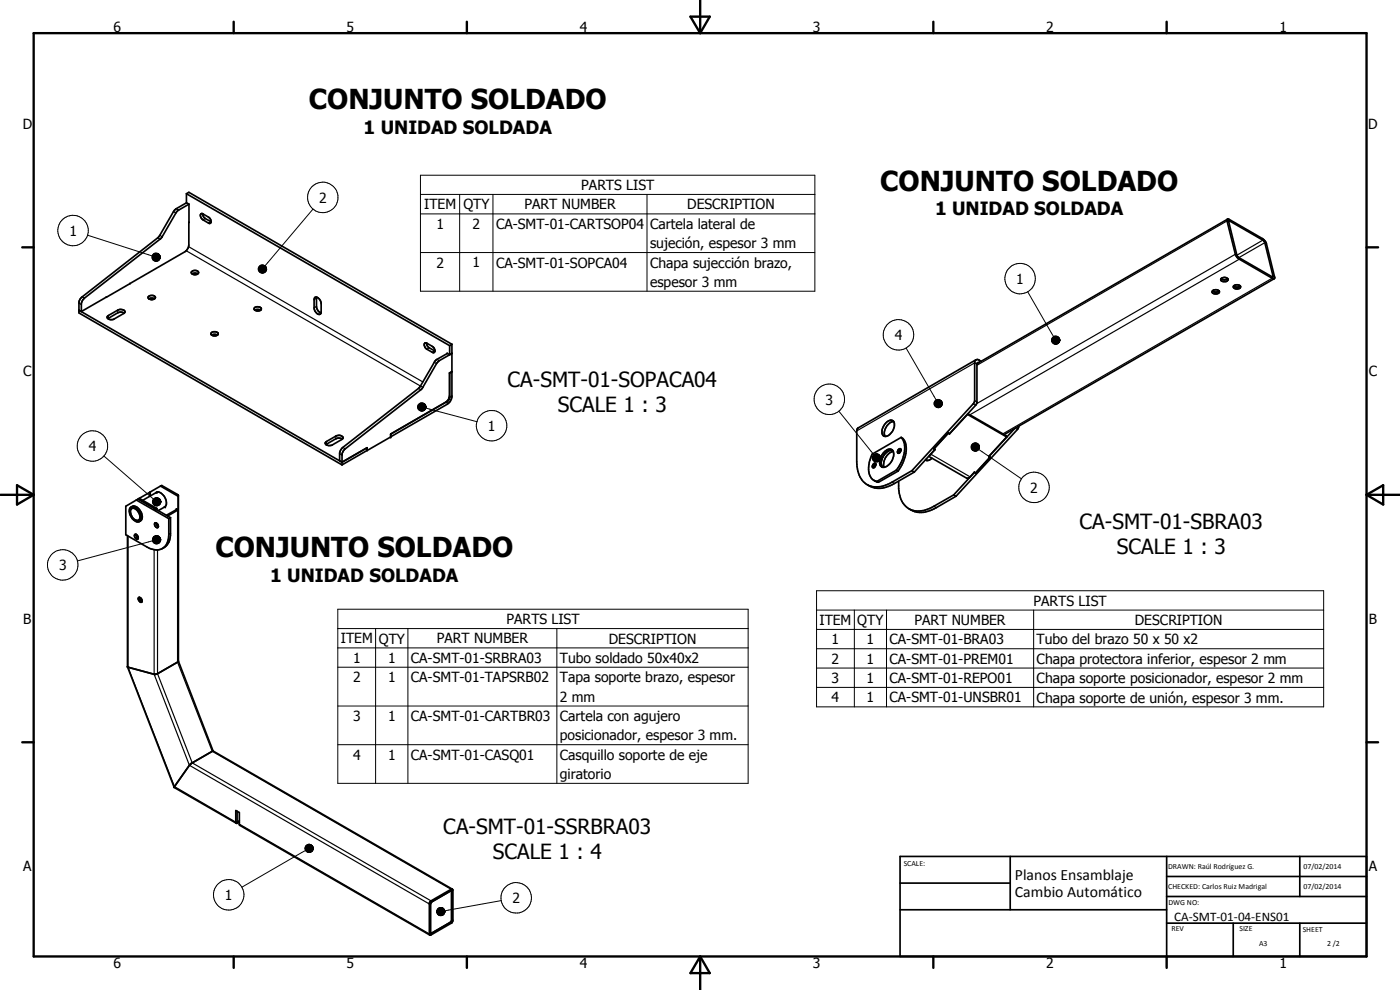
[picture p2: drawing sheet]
<svg xmlns="http://www.w3.org/2000/svg" width="420mm" height="297mm" viewBox="0 0 420 297" stroke-linecap="round" stroke-linejoin="round" font-family="sans-serif">
<g fill="none" stroke="#000" stroke-width=".51">
<path d="M56 58.1l78.9 45.6M56 58.1v2.7M56 58.1l.7-.4 78.9 45.6M56 60.8l.7 .5M56 60.8l-3.6 2.3-4.9 8.1-23 18-.8 1.5v3.2l78.9 45.6M56.7 66.7v6.8l-.3 1-.7 .9-31.3 18.1M56.7 61.3v5.4M56.7 61.3l-3.3 1.9-.5 .5-4.7 7.9-22.9 17.9-.8 1.3-.1 2.7M56.7 66.7h.1M60.2 64.3l.5-.2 1.9 1.1a1.12 1.12 0 0 1 .3 1.9l-2-1.1a1.54 1.54 0 0 1-.7-1.7zM60.9 64.1l.4 1.2 2 1.2M368.4 65.8l-.2 .5 2.6 10.2 .4 .6 .7 .7 9.9 5.7 .6 .1"/>
<path d="M368.4 65.8l.6 .1 9.9 5.7 .7 .7 .5 .8 2.5 10.2-.2 .3M368.4 65.8l-75.2 43.3M368.8 66.3h.3l10.3 6.1 2.6 10.7-10.6-6.1zM368.8 66.3h.1M24.4 93.5l-.7-.4 78.9 45.6M32.2 94.9l3.1-1.9a1.43 1.43 0 0 1 2.2 .6l-.4 .5-2.8 1.6a1.37 1.37 0 0 1-2.1-.6zM37.3 94l-.7-.3h-.8l-3.4 1.9M39 85.1h.1M44.5 89a1.32 1.32 0 0 1 2.1 .3 1.19 1.19 0 0 1-1.1 .6 1.19 1.19 0 0 1-1-.7zM44.7 89.7l.6-.2 1.1 .2M57.5 81.5a1.15 1.15 0 0 1 1.2-.4 1.15 1.15 0 0 1 .9 .9 1.34 1.34 0 0 1-2.2-.2zM57.7 82.2l.5-.2 1.1 .2"/>
<path d="M76.4 92.4a1.15 1.15 0 0 1 1.1-.4 1.15 1.15 0 0 1 .9 .9 1.28 1.28 0 0 1-2.1-.4zM76.5 93.1a1.47 1.47 0 0 1 1.7 0M94.4 89.3a1.36 1.36 0 0 1 1.9 1.3l.1 3.2a.85 .85 0 0 1-.9 .6 .85 .85 0 0 1-.8-.8l-.4-1.2zM95 89.2v3a2.19 2.19 0 0 0 1.3 1.7M363.9 87.3a1.43 1.43 0 0 0 1.9 0M363.9 87.3a1.13 1.13 0 0 1 1.2-.5 1.13 1.13 0 0 1 .8 1 1.2 1.2 0 0 1-2.1-.4zM366.5 83.6a1.57 1.57 0 0 0 2 0M366.5 83.6a1.13 1.13 0 0 1 1.1-.4 1.13 1.13 0 0 1 .9 .9l-.5 .4h-.9l-.6-.3zM370.2 85.8a1.44 1.44 0 0 0 2 0M370.2 85.8a1.13 1.13 0 0 1 1.2-.4 1.13 1.13 0 0 1 .9 .9 1.28 1.28 0 0 1-2.1-.4zM382.4 83.6l-81 46.8M63.6 100.6l.6-.3 1 .3"/>
<path d="M63.6 100.6l.9 .2 .7-.2M63.6 100.6a.62 .62 0 0 1-.2-.8 .62 .62 0 0 1 .8-.3h.5a.59 .59 0 0 1 .7 .3 .59 .59 0 0 1-.2 .8M127.4 103l.5-.1 1.8 1a1.12 1.12 0 0 1 .4 1.9l-2.3-1.3a1.3 1.3 0 0 1-.4-1.5zM128 102.9l.5 1.2 2 1.2M134.2 106h.1M134.2 106l.7 .4M134.3 106l-3.7 2.2-5 8.3-22.9 17.9-.8 1.5v2.4l.7 .4M134.9 111.9h.1M134.9 111.9v7l-.4 1.1-.8 .7M134.9 111.9v7.4l-.5 1.1-17.1 9.8v.9M134.9 103.7v2.7M135.6 111.5h.1"/>
<path d="M135.6 106h.1M135.6 103.3v15.8a2.91 2.91 0 0 1-1.4 2.2l-16.9 9.8M135.6 106l-4 2.3-.5 .6-4.5 7.7-23.2 18.2-.7 1.2-.1 3.5M135.6 111.5l-.7 .4M135.6 106l-.7 .4M135.6 103.3l-.7 .4M292.9 107.9l-35.5 20.6-.3 .8v9.3a6.8 6.8 0 0 0 4.4 7.3 8.2 8.2 0 0 0 6.2-1.2l6-3.5M293.8 108.8h-.4l-.2 .5-.1 11.7-8.1 9.1-.4-.2M294.5 108.4l-.6-.3a.86 .86 0 0 0-1.4 .5v11.6l-.2 .6-18.6 20.4M97.7 132.7l3.1-1.8a1.57 1.57 0 0 1 2.1 .2v.3l-.3 .5-2.8 1.6a1.43 1.43 0 0 1-2.2-.6zM102.7 131.7l-1.5-.2-3.4 1.9M110.1 135.2v-.8l-7.5 4.3"/>
<path d="M110.1 135.1l.1-.8-7.6 4.4M117.3 131.1l-14.7 8.4M262 139.3l.6-.3a.72 .72 0 0 1 .1 .9 .72 .72 0 0 1-.9 .3zM262.8 139.3l-.3 .3-.2 .7M265.5 135.5a1.5 1.5 0 0 1 2.6 .1 4.3 4.3 0 0 1-1.8 4.2 1.47 1.47 0 0 1-2 .1 1.47 1.47 0 0 1-.2-2l.6-1.5zM265.9 126.9a1.42 1.42 0 0 1 2.4-.3 3.4 3.4 0 0 1-2.9 4.3 2.07 2.07 0 0 1-.2-3.1zM267.8 135a3.7 3.7 0 0 0-2.9 5.2M268 135.4a4.1 4.1 0 0 0-2.7 4.8M268.2 126.5a3.5 3.5 0 0 0-2.6 4.4M270.4 134.9a.69 .69 0 0 0-1 .2 .69 .69 0 0 0 .3 .9l.1-.1M270.4 134.9l-.2 .7-.4 .3M270.4 134.9l-.5 .5-.1 .5"/>
<path d="M270.5 131.2l-8.8 5.1a7 7 0 0 0 .1 7.5l1.4 .6M270.5 131.2a5.1 5.1 0 0 1 1.1 6.1l-1 2.4-1.1 1.7M270.5 131.2a6.5 6.5 0 0 1 .4 6.4l-1.9 3.5M277.7 138l.5 .2M278 137.7l.2 .5M278.7 136.9l11.4 6.6h.5l.3-.2 1.5-1.6M279.7 137.5l-.8 .5-.7 .2M280.3 134.6v.1M280.3 134.7l.3 .2M280.6 134.8v.1M280.6 134.9l-6.2 6.7M280.6 134.9l-1.5 1.6"/>
<path d="M284.6 129.9v.1M284.6 130l.3 .2M284.6 130l-4.3 4.7M284.6 129.9l-4.4 4.8 .4 .2M284.9 130.1v.1M290.4 124.3l-5.5 5.9M290.4 124.3h.1M290.4 124.3l11.7 6.8M290.5 124.1l11.5 6.6 .1 .4M297 137.1l.1 .1M297.1 137.2l-4.3 4.7M302.1 131.1l-5.4 5.9 .4 .2"/>
<path d="M304.5 128.6l-7.7 8.3 .4 .3-4.4 4.7M305.8 127.9l-.5 1-18.4 20M39.1 152.3a1.96 1.96 0 0 1 2.7 1.2 2.05 2.05 0 0 1-.1 3 3.1 3.1 0 0 1-2.8-3.6zM39.3 152.1a2.1 2.1 0 0 1 3 1.4 1.95 1.95 0 0 1-.5 3M39.4 152.7a1.73 1.73 0 0 1 2.3 1.3 1.32 1.32 0 0 1-.4 2.2 2.56 2.56 0 0 1-1.9-3.5zM40.9 150l-3.2 1.9v8.5l6.4 3.7a4.5 4.5 0 0 0 4.6 .5M40.9 150l9.8 5.6M41.5 149.7l4.8 2.8M41.5 149.7l-.6 .3M41.5 149.7l9.7 5.6M41.8 149.5l-.3 .2M41.8 149.5l5.3 3.1"/>
<path d="M46.3 152.5h.1M46.3 152.5l.5 .3 .1-.2v.3M46.4 152.5l.3 .1M46.4 152.6h.4M46.7 152.6h.2M46.9 156.9v.3M46.9 157.2l.6 .8M46.9 156.9v.4M47 157l-.3-.2a.82 .82 0 0 0-.2 1 .82 .82 0 0 0 .9 .4l.1-.2M47 157l.4 .4 .1 .6M47.1 152.6v.4M47.1 152.6h-.3"/>
<path d="M47.1 147.7l-4.3 2.4M47.1 147.7l-.3 .2M47.1 147.7a3.1 3.1 0 0 1 2.5 4.3M48.2 145.8l-6.4 3.7M48.2 145.8l.3-.1 5 3M48.2 145.8l5.3 3.1M49.6 152l-.4 .2M49.6 152l-2.1 1.2M50.7 155.6v4.7a4.7 4.7 0 0 1-2 4.3M51.2 155.3v5.3a4.4 4.4 0 0 1-2.5 4M51.2 155.3l-.5 .3M53.5 148.9v4.1"/>
<path d="M53.5 153l-.6-.3v.2l-3 1.7M53.5 153l-3.2 1.8M53.5 148.7v.2M53.5 148.7v49.7l-6.4 3.8-.5 .2-8.3-2.3M262.3 144.1l1.3 .6M263.2 144.4l.4 .3M269 141.1l.5 .3M269 141.1l-5.8 3.3M269.5 141.4l-5.9 3.3M269.7 144.4v2.2a6.8 6.8 0 0 0 3.8 6.4 7.9 7.9 0 0 0 6.8-1.1l5.9-3.4M273.7 141.2l.7 .4M274.4 141.6l-6 3.5a7.2 7.2 0 0 1-8.1 .3"/>
<path d="M286.2 148.5l.7 .4M286.9 148.9l-5.9 3.4a7.3 7.3 0 0 1-8.2 .4M292.4 141.7l.4 .2M292.4 141.7l-6.2 6.8M292.4 141.7h.1M292.8 141.9h.1M38.3 160.7v39.4M40.5 160.3a.96 .96 0 0 1 .8 1.5 .98 .98 0 0 1-.8-1.5zM40.9 160.4l.2 .7 .4 .3M41.6 179.3a.84 .84 0 0 1 .9 .4 .84 .84 0 0 1-.1 1 1.14 1.14 0 0 1-.8-1.4zM41.9 179.2l.2 .9 .5 .4M53.5 198.4l10.5 26.9"/>
<path d="M38.3 200.1l14 36.1M64 225.3l-6.9 4.1-4.8 6.9 18.6 10.7M64 225.3l71.8 41.5M70.9 247l-.1-.3v-3.5l1 .6v3.6l.2 .2 57 32.9M71.2 243.4v3.1l.6-.2M71.8 246.7l-.9 .3M270.1 257h140v30h-140zM303.2 257v16M350.1 257v30M390.1 257v12M129.2 279.7l.2 .3M129.2 279.9l.1 .1"/>
<path d="M129.2 270.8l6.3-3.5v9.1l-6.1 3.7-.2-.1zM135.3 267.3l.2 .2M135.4 267.3l-5.8 3.3-.4 .6M135.4 276.5l-6 3.5M135.5 276.2l-.1 .3M135.8 266.8l.1 .3-.1 9.4-.3 .4-6.5 3.6M135.8 266.8l-6.4 3.5-.5 .5 .1 9.7M270.1 265h33.1M270.1 273h80M350.1 277h60M350.1 269h60M350.1 263h60"/>
<path d="M370.1 277v10M390.1 277v10"/>
</g>
<g fill="none" stroke="#000" stroke-width=".35">
<path d="M47.3 71.4l.7 .4M48 70.6l.7 .4M52.1 63.5l.7 .4M52.9 62.6l.7 .4M55.9 75.2l71 41M56.6 74l70.3 40.6M61.6 65.6l-.7 .4M63.3 66.5l-.7 .4M368.2 66.3l-75 43.3M369.1 66.3l-.3 .2M370.7 76.3l-77.6 44.8M371.9 77.8l-80.8 46.7"/>
<path d="M379 72.1l-7.8 4.5M379.6 72.8l-7.8 4.5M23.7 91l.7 .4M24.7 89.1l.6 .4M32.5 94.7v.8M35.3 93v.9M95 89.5l-.7 .4M95 91.9l-.7 .5M381.8 83.5l-80.8 46.7M382 82.8l-.3 .2M125.6 116.5l.7 .5M128.8 104.4l-.7 .4"/>
<path d="M130.3 108.7l.7 .4M130.5 105.3l-.8 .4M131.1 107.8l.8 .4M135.6 118.8l-.8 .4M293.2 109.3l-.7-.4-35.4 20.4M293.9 108.1v.7M98 132.5v.8M100.8 130.9v.8M101.9 136.1l.7 .4M102.9 134.2l.7 .5M134.1 120.4l.1 .9M279.3 136.3l11.9 6.8"/>
<path d="M292 121.2l.8 .4M292.5 120.2l.7 .4M304.7 128.5l.6 .4M44.8 147.8v1.2M45.2 147.6v1.2M47.3 157.3v.5M52.9 152.7v.2M53.3 153.1v45.6l10.4 26.7 71.7 41.4M267.7 144.7l.7 .4M280.3 151.9l.7 .4M38.4 160.8v39.4l14 35.8 18.4 10.7M46.3 164.9v37.4l10.5 27.3 72.1 41.6"/>
<path d="M47.3 165v37.1l10.4 26.8 71.7 41.4M51.2 160l-.5 .3M71.2 246.5h.1M71.8 247.3l57.1 32.9M129.2 280l.2 .1M129.5 270.6h.1M135.2 267.3v.1M135.3 276.6h.1M135.4 267.2l.1 .1M135.5 276.3h.1"/>
</g>
<g fill="#000">
<circle cx="23.7" cy="93.1" r=".25"/>
<circle cx="110.1" cy="134.4" r=".25"/>
<circle cx="117.3" cy="131.1" r=".25"/>
<circle cx="279.3" cy="136.3" r=".18"/>
<circle cx="296.8" cy="136.9" r=".25"/>
<circle cx="47.1" cy="147.7" r=".25"/>
<circle cx="49.6" cy="152" r=".25"/>
<circle cx="129.2" cy="271.2" r=".18"/>
<circle cx="129.2" cy="279.7" r=".18"/>
</g>
<g fill="none" stroke="#000" stroke-width=".3">
<path d="M126.2 52.6h118.3v34.8h-118.3zM126.2 58.3h118.3M138 58.3v29.1M147.9 58.3v29.1M194.2 58.3v29.1M26.3 70.6l19.4 6.2M45.6 77l2.5 .2-2.5 .1zM45.6 77.3l2.5-.1-2.4 .4zM45.6 77.2h2.5M45.7 76.8l2.4 .4-2.5-.2zM45.7 77.6l2.4-.4-2.3 .6zM45.8 76.5l2.3 .7-2.4-.4z"/>
<path d="M45.8 77.8l2.3-.6-2.2 .8zM45.9 76.3l.2-.2 2 1.1zM45.9 76.3l2.2 .9-2.3-.7zM45.9 78l2.2-.8-2 1zM46.1 76.1l.3-.1 1.7 1.2zM46.1 78.2l2-1-1.7 1.1zM46.4 76l.2-.1 1.5 1.3zM46.4 78.3l1.7-1.1-1.5 1.2zM46.6 75.9h.3l1.2 1.3zM46.6 78.4l1.5-1.2-1.2 1.2zM46.9 75.9l.3 .1 .9 1.2zM47.2 76l.2 .1 .7 1.1z"/>
<path d="M47.4 76.1l.7 1.1zM47.7 76.2l.4 1zM47.8 76.4l.3 .8zM48 76.6l.1 .6zM48.1 77.2l-.9 1.2h-.3zM48.1 77.2l-.7 1.1-.2 .1zM48.1 77.2l-.7 1.1zM48.1 77.2l-.4 .9zM48.1 77.2l-.3 .7zM48.1 77.2l-.1 .5zM48.1 77.2v.2zM77.8 79.9l.3-.2 1.9 1z"/>
<path d="M77.8 79.9l2.2 .8-2.3-.6zM78.1 79.7l.2-.2 1.7 1.2zM78.3 79.5h.3l1.4 1.2zM78.6 79.5h.2l1.2 1.2zM78.8 79.5h.3l.9 1.2zM79.1 79.5l.9 1.2zM79.3 79.6l.7 1.1zM79.6 79.8l.4 .9zM79.7 80l.3 .7zM93.9 62.7l-14.4 17.1M126.2 64.2h118.3M126.2 75.8h118.3"/>
<path d="M77.5 80.6l2.5 .1-2.5 .2zM77.5 80.9l2.5-.2-2.5 .4zM77.5 80.7h2.5M77.5 80.3l2.5 .4-2.5-.1zM77.5 81.1l2.5-.4-2.3 .7zM77.7 80.1l2.3 .6-2.5-.4zM77.7 81.4l2.3-.7-2.2 .9zM77.8 81.6l2.2-.9-1.9 1zM78.1 81.7l1.9-1-1.7 1.2zM78.3 81.9l1.7-1.2-1.4 1.3zM78.6 82l1.4-1.3-1.2 1.3zM79.9 80.2l.1 .5z"/>
<path d="M80 80.7l-.9 1.2-.3 .1zM80 80.7l-.9 1.2zM80 80.7l-.7 1.1zM80 80.7l-.4 1zM80 80.7l-.3 .7zM80 80.7l-.1 .5zM80 80.7v.3zM308.4 87.5l7.8 13.5M271.9 104.4l9.1 15.6M281.1 119.9l.2-.1 1.5 1.3zM281.3 119.8h.3l1.2 1.3zM281.6 119.8l.3 .1 .9 1.2z"/>
<path d="M281.9 119.9l.9 1.2zM315.6 101.9l2.4 .2-2.4 .1zM315.6 102.2l2.4-.1-2.4 .4zM315.6 102.1h2.4M315.6 101.6l2.4 .5-2.4-.2zM315.6 102.5l2.4-.4-2.2 .6zM315.8 101.4l2.2 .7-2.4-.5zM315.8 102.7l2.2-.6-2.1 .8zM315.9 101.2l.2-.2 1.9 1.1zM315.9 101.2l2.1 .9-2.2-.7zM315.9 102.9l2.1-.8-1.9 1zM316.1 101l.2-.1 1.7 1.2z"/>
<path d="M316.1 103.1l1.9-1-1.7 1.1zM316.3 100.9l.3-.1 1.4 1.3zM316.3 103.2l1.7-1.1-1.4 1.2zM316.6 100.8h.3l1.1 1.3zM316.6 103.3l1.4-1.2-1.1 1.2zM316.9 100.8l.2 .1 .9 1.2zM317.1 100.9l.3 .1 .6 1.1zM317.4 101l.6 1.1zM317.6 101.1l.4 1zM317.8 101.3l.2 .8zM318 101.5v.6zM318 102.1l-.9 1.2h-.2z"/>
<path d="M318 102.1l-.6 1.1-.3 .1zM318 102.1l-.6 1.1zM318 102.1l-.4 .9zM318 102.1l-.2 .7zM318 102.1v.5zM318 102.1v.2zM31.2 136.8l14.8 12.9M125.3 122l2.5 .1-2.5 .2zM125.3 122.3l2.5-.2-2.4 .4zM125.3 122.1h2.5M125.4 121.7l2.4 .4-2.5-.1zM125.4 122.5l2.4-.4-2.3 .7z"/>
<path d="M125.5 121.5l.2-.2 2.1 .8zM125.5 121.5l2.3 .6-2.4-.4zM125.5 122.8l2.3-.7-2.1 .9zM125.7 121.3l.2-.2 1.9 1zM125.7 123l2.1-.9-1.9 1zM125.9 121.1l.2-.2 1.7 1.2zM125.9 123.1l1.9-1-1.7 1.2zM126.1 120.9h.3l1.4 1.2zM126.1 123.3l1.7-1.2-1.4 1.3zM126.4 120.9h.2l1.2 1.2zM126.4 123.4l1.4-1.3-1.2 1.3zM126.6 120.9h.3l.9 1.2z"/>
<path d="M126.9 120.9l.9 1.2zM127.2 121l.6 1.1zM127.4 121.2l.4 .9zM127.6 121.4l.2 .7zM127.7 121.6l.1 .5zM127.8 122.4l15.4 4.1M127.8 122.1l-.9 1.2-.3 .1zM127.8 122.1l-.6 1.1-.3 .1zM127.8 122.1l-.6 1.1zM127.8 122.1l-.4 1zM127.8 122.1l-.2 .8zM127.8 122.1l-.1 .5z"/>
<path d="M127.8 122.1v.3zM251.7 123.4l10.5 13M261.8 137.2l2.5 .2-2.5 .1zM261.8 137.5l2.5-.1-2.5 .4zM261.8 137.4h2.5M261.8 137l2.5 .4-2.5-.2zM261.8 137.8l2.5-.4-2.4 .6zM261.9 136.7l2.4 .7-2.5-.4zM261.9 138l2.4-.6-2.2 .8zM262.1 136.5l.2-.1 2 1zM262.1 136.5l2.2 .9-2.4-.7zM262.1 138.2l2.2-.8-2 1z"/>
<path d="M262.3 136.4l.3-.2 1.7 1.2zM262.3 138.4l2-1-1.7 1.2zM262.6 136.2l.2-.1 1.5 1.3zM262.6 138.6l1.7-1.2-1.5 1.2zM262.8 136.1h.3l1.2 1.3zM262.8 138.6l1.5-1.2-1.2 1.2zM263.1 136.1l.2 .1 1 1.2zM263.3 136.2l1 1.2zM263.6 136.3l.7 1.1zM263.9 136.4l.4 1zM264 136.7l.3 .7zM264.1 136.9l.2 .5z"/>
<path d="M264.3 137.4l-1 1.2h-.2zM264.3 137.4l-1 1.2zM264.3 137.4l-.7 1.1zM264.3 137.4l-.4 .9zM264.3 137.4l-.3 .7zM264.3 137.4l-.2 .5zM264.3 137.4l-.1 .3zM280.3 120.9l2.5 .2-2.5 .1zM280.3 121.2l2.5-.1-2.4 .4zM280.3 121.1h2.5M280.4 120.7l2.4 .4-2.5-.2zM280.4 121.5l2.4-.4-2.3 .6z"/>
<path d="M280.5 120.4l2.3 .7-2.4-.4zM280.5 121.7l2.3-.6-2.1 .8zM280.7 120.2l.2-.1 1.9 1zM280.7 120.2l2.1 .9-2.3-.7zM280.7 121.9l2.1-.8-1.9 1zM280.9 120.1l.2-.2 1.7 1.2zM280.9 122.1l1.9-1-1.7 1.1zM281.1 122.2l1.7-1.1-1.5 1.2zM281.3 122.3l1.5-1.2-1.2 1.2zM282.1 120l.7 1.1zM282.4 120.1l.4 1zM282.5 120.3l.3 .8z"/>
<path d="M282.7 120.6l.1 .5zM282.8 121.1l-.9 1.2h-.3zM282.8 121.1l-.9 1.2zM282.8 121.1l-.7 1.1zM282.8 121.1l-.4 .9zM282.8 121.1l-.3 .7zM282.8 121.1l-.1 .5zM282.8 121.1v.2zM291.5 134l2.5 .1-2.5 .2zM291.5 134.3l2.5-.2-2.5 .4zM291.5 134.1h2.5M291.5 133.7l2.5 .4-2.5-.1z"/>
<path d="M291.5 134.5l2.5-.4-2.4 .7zM291.6 133.5l2.4 .6-2.5-.4zM291.6 134.8l2.4-.7-2.2 .9zM291.8 133.3l.2-.2 2 1zM291.8 133.3l2.2 .8-2.4-.6zM291.8 135l2.2-.9-2 1.1zM292 133.1l.3-.1 1.7 1.1zM292 135.2l2-1.1-1.7 1.2zM292.3 133l.2-.1 1.5 1.2zM292.3 135.3l1.7-1.2-1.5 1.3zM292.5 132.9h.3l1.2 1.2zM292.5 135.4l1.5-1.3-1.2 1.3z"/>
<path d="M292.8 132.9h.2l1 1.2zM293 132.9l1 1.2zM293.3 133l.7 1.1zM293.5 133.2l.5 .9zM293.7 133.4l.3 .7zM293.7 134.8l12.9 8.9M293.8 133.6l.2 .5zM294 134.1l-1 1.2-.2 .1zM294 134.1l-.7 1.2h-.3zM294 134.1l-.7 1.2zM294 134.1l-.5 1zM294 134.1l-.3 .8z"/>
<path d="M294 134.1l-.2 .6zM294 134.1l-.1 .3zM45.8 150.4l2.4 .1-2.4 .2zM45.8 150.7l2.4-.2-2.4 .5zM45.8 150.5h2.4M45.8 150.2l2.4 .3-2.4-.1zM45.8 151l2.4-.5-2.3 .7zM45.9 149.9l.2-.2 2.1 .8zM45.9 149.9l2.3 .6-2.4-.3zM45.9 151.2l2.3-.7-2.1 .9zM46.1 149.7l.2-.2 1.9 1zM46.1 151.4l2.1-.9-1.9 1.1z"/>
<path d="M46.3 152.5l.5 .3zM46.3 152.5h.1M46.3 152.5l.5 .3 .1-.2M46.3 152.5l.3 .1M46.3 149.5l.3-.1 1.6 1.1zM46.3 151.6l1.9-1.1-1.6 1.2zM46.4 152.5l.4 .3zM46.4 152.6l.4 .2zM46.4 152.6h.1M46.5 152.6l.3 .2zM46.5 152.6h.1M46.6 152.6l.2 .2z"/>
<path d="M46.6 149.4h.2l1.4 1.1zM46.6 151.7l1.6-1.2-1.4 1.3zM46.6 152.6h.1M46.6 152.6h.3M46.7 152.6l.1 .2zM46.7 152.6h.1M46.8 152.6v.2zM46.8 152.6h.1M46.8 149.4l.3-.1 1.1 1.2zM46.8 151.8l1.4-1.3-1.1 1.3zM46.9 152.6l-.1 .2zM46.9 152.6h.1"/>
<path d="M47.1 149.3l.2 .1 .9 1.1zM47.3 149.4l.9 1.1zM47.6 149.5l.6 1zM47.8 149.6l.4 .9zM48 149.8l.2 .7zM48.2 150v.5zM48.2 150.5l-.9 1.3h-.2zM48.2 150.5l-.9 1.3zM48.2 150.5l-.6 1.1zM48.2 150.5l-.4 1zM48.2 150.5l-.2 .8zM48.2 150.5v.6z"/>
<path d="M48.2 150.5v.3zM45.8 161.8l2.4 .2-2.4 .1zM45.8 162.1l2.4-.1-2.4 .3zM45.8 162.3l-22.6 6M45.8 161.9h2.4M45.8 161.5l2.4 .5-2.4-.2zM45.8 162.3l2.4-.3-2.3 .6zM45.9 161.3l2.3 .7-2.4-.5zM45.9 162.6l2.3-.6-2.2 .8zM46 161.1l.3-.2 1.9 1.1zM46 161.1l2.2 .9-2.3-.7zM46 162.8l2.2-.8-1.9 1z"/>
<path d="M46.3 160.9l.2-.1 1.7 1.2zM46.3 163l1.9-1-1.7 1.1zM46.5 160.8l.3-.1 1.4 1.3zM46.5 163.1l1.7-1.1-1.4 1.2zM46.8 160.7h.2l1.2 1.3zM46.8 163.2l1.4-1.2-1.2 1.2zM47 160.7h.3l.9 1.3zM47.3 160.7l.3 .1 .6 1.2zM47.6 160.8l.6 1.2zM47.8 161l.4 1zM48 161.2l.2 .8zM48.1 161.4l.1 .6z"/>
<path d="M48.2 162l-.9 1.2h-.3zM48.2 162l-.6 1.1-.3 .1zM48.2 162l-.6 1.1zM48.2 162l-.4 .9zM48.2 162l-.2 .7zM48.2 162l-.1 .5zM48.2 162v.2zM245.1 177.2h152.1v34.9h-152.1zM101.4 182.8h123.1v52.2h-123.1zM101.4 188.6h123.1M101.4 194.4h123.1M112.7 188.6v46.4"/>
<path d="M122.4 188.6v46.4M167.1 188.6v46.4M245.1 183h152.1M245.1 188.8h152.1M245.1 194.6h152.1M256.4 183v29.1M266.1 183v29.1M310.2 183v29.1M101.4 200.2h123.1M101.4 211.8h123.1M245.1 200.4h152.1M245.1 206.2h152.1"/>
<path d="M101.4 223.4h123.1M91.5 254.4l2.5 .2-2.5 .1zM91.5 254.7l2.5-.1-2.4 .3zM91.5 254.6h2.5M91.6 254.2l2.4 .4-2.5-.2zM91.6 254.9l2.4-.3-2.3 .6zM91.7 253.9l2.3 .7-2.4-.4zM91.7 255.2l2.3-.6-2.1 .8zM91.7 255.2l-19.1 11M91.9 253.7l.2-.2 1.9 1.1zM91.9 253.7l2.1 .9-2.3-.7zM91.9 255.4l2.1-.8-1.9 1z"/>
<path d="M92.1 253.5l.2-.1 1.7 1.2zM92.1 255.6l1.9-1-1.7 1.1zM92.3 253.4l.2-.1 1.5 1.3zM92.3 255.7l1.7-1.1-1.5 1.2zM92.5 253.3h.3l1.2 1.3zM92.5 255.8l1.5-1.2-1.2 1.2zM92.8 253.3l1.2 1.3zM93.1 253.4l.9 1.2zM93.3 253.4l.7 1.2zM93.5 253.6l.5 1zM93.8 253.8l.2 .8zM93.9 254l.1 .6z"/>
<path d="M94 254.6l-.9 1.2h-.3zM94 254.6l-.9 1.2zM94 254.6l-.7 1.1zM94 254.6l-.5 .9zM94 254.6l-.2 .7zM94 254.6l-.1 .5zM94 254.6v.2zM131 273.4l2.5 .1-2.5 .1zM131 273.6l2.5-.1-2.4 .4zM131 273.5h2.5M131.1 273.1l2.4 .4-2.5-.1zM131.1 273.9l2.4-.4-2.3 .7z"/>
<path d="M131.2 272.9l2.3 .6-2.4-.4zM131.2 274.2l2.3-.7-2.2 .9zM131.3 272.7l.3-.2 1.9 1zM131.3 272.7l2.2 .8-2.3-.6zM131.3 274.4l2.2-.9-1.9 1zM131.6 272.5l.2-.1 1.7 1.1zM131.6 274.5l1.9-1-1.7 1.2zM131.8 272.4l.3-.1 1.4 1.2zM131.8 274.7l1.7-1.2-1.4 1.2zM132.1 272.3h.2l1.2 1.2zM132.1 274.7l1.4-1.2-1.2 1.2zM132.3 272.3h.3l.9 1.2z"/>
<path d="M132.6 272.3l.9 1.2zM132.9 272.4l.6 1.1zM133 272.5l.5 1zM133.3 272.8l.2 .7zM133.4 273l.1 .5zM133.5 273.5l-.9 1.2h-.3zM133.5 273.5l-.6 1.1-.3 .1zM133.5 273.5l-.6 1.1zM133.5 273.5l-.5 .9zM133.5 273.5l-.2 .8zM133.5 273.5l-.1 .5zM133.5 273.5v.3z"/>
<path d="M150.4 270.2l-16.9 3.1"/>
<circle cx="96.9" cy="59.3" r="4.6"/>
<circle cx="21.9" cy="69.2" r="4.6"/>
<circle cx="306.1" cy="83.6" r="4.6"/>
<circle cx="248.9" cy="119.8" r="4.6"/>
<circle cx="269.6" cy="100.5" r="4.6"/>
<circle cx="27.7" cy="133.8" r="4.6"/>
<circle cx="147.5" cy="127.7" r="4.6"/>
<circle cx="310.3" cy="146.2" r="4.6"/>
<circle cx="18.8" cy="169.5" r="4.6"/>
<circle cx="68.6" cy="268.5" r="4.6"/>
<circle cx="154.9" cy="269.4" r="4.6"/>
</g>
<g fill="#000">
<path d="M48 76.6l.1 .6zM47.8 76.4l.3 .8zM47.7 76.2l.4 1zM47.4 76.1l.7 1.1zM47.2 76l.2 .1 .7 1.1zM46.9 75.9l.3 .1 .9 1.2zM46.6 75.9h.3l1.2 1.3zM46.4 76l.2-.1 1.5 1.3zM46.1 76.1l.3-.1 1.7 1.2zM45.9 76.3l.2-.2 2 1.1zM45.9 76.3l2.2 .9-2.3-.7zM45.8 76.5l2.3 .7-2.4-.4z"/>
<path d="M45.7 77.6l2.4-.4-2.3 .6zM45.8 77.8l2.3-.6-2.2 .8zM45.9 78l2.2-.8-2 1zM46.1 78.2l2-1-1.7 1.1zM46.4 78.3l1.7-1.1-1.5 1.2zM46.6 78.4l1.5-1.2-1.2 1.2zM48.1 77.2l-.9 1.2h-.3zM48.1 77.2l-.7 1.1-.2 .1zM48.1 77.2l-.7 1.1zM48.1 77.2l-.4 .9zM48.1 77.2l-.3 .7zM48.1 77.2l-.1 .5z"/>
<path d="M48.1 77.2v.2zM79.9 80.2l.1 .5zM79.7 80l.3 .7zM79.6 79.8l.4 .9zM79.3 79.6l.7 1.1zM79.1 79.5l.9 1.2zM78.8 79.5h.3l.9 1.2zM78.6 79.5h.2l1.2 1.2zM78.3 79.5h.3l1.4 1.2zM78.1 79.7l.2-.2 1.7 1.2zM77.8 79.9l.3-.2 1.9 1zM77.8 79.9l2.2 .8-2.3-.6z"/>
<path d="M77.7 80.1l2.3 .6-2.5-.4zM77.5 81.1l2.5-.4-2.3 .7zM77.7 81.4l2.3-.7-2.2 .9zM77.8 81.6l2.2-.9-1.9 1zM78.1 81.7l1.9-1-1.7 1.2zM78.3 81.9l1.7-1.2-1.4 1.3zM78.6 82l1.4-1.3-1.2 1.3zM80 80.7l-.9 1.2-.3 .1zM80 80.7l-.9 1.2zM80 80.7l-.7 1.1zM80 80.7l-.4 1zM80 80.7l-.3 .7z"/>
<path d="M80 80.7l-.1 .5zM80 80.7v.3zM318 101.5v.6zM317.8 101.3l.2 .8zM317.6 101.1l.4 1zM317.4 101l.6 1.1zM317.1 100.9l.3 .1 .6 1.1zM316.9 100.8l.2 .1 .9 1.2zM316.6 100.8h.3l1.1 1.3zM316.3 100.9l.3-.1 1.4 1.3zM316.1 101l.2-.1 1.7 1.2zM315.9 101.2l.2-.2 1.9 1.1z"/>
<path d="M315.9 101.2l2.1 .9-2.2-.7zM315.8 101.4l2.2 .7-2.4-.5zM315.6 102.5l2.4-.4-2.2 .6zM315.8 102.7l2.2-.6-2.1 .8zM315.9 102.9l2.1-.8-1.9 1zM316.1 103.1l1.9-1-1.7 1.1zM316.3 103.2l1.7-1.1-1.4 1.2zM316.6 103.3l1.4-1.2-1.1 1.2zM318 102.1l-.9 1.2h-.2zM318 102.1l-.6 1.1-.3 .1zM318 102.1l-.6 1.1zM318 102.1l-.4 .9z"/>
<path d="M318 102.1l-.2 .7zM318 102.1v.5zM318 102.1v.2zM127.7 121.6l.1 .5zM127.6 121.4l.2 .7zM127.4 121.2l.4 .9zM127.2 121l.6 1.1zM126.9 120.9l.9 1.2zM126.6 120.9h.3l.9 1.2zM126.4 120.9h.2l1.2 1.2zM126.1 120.9h.3l1.4 1.2zM125.9 121.1l.2-.2 1.7 1.2z"/>
<path d="M125.7 121.3l.2-.2 1.9 1zM125.5 121.5l.2-.2 2.1 .8zM125.5 121.5l2.3 .6-2.4-.4zM125.4 122.5l2.4-.4-2.3 .7zM125.5 122.8l2.3-.7-2.1 .9zM125.7 123l2.1-.9-1.9 1zM125.9 123.1l1.9-1-1.7 1.2zM126.1 123.3l1.7-1.2-1.4 1.3zM126.4 123.4l1.4-1.3-1.2 1.3zM127.8 122.1l-.9 1.2-.3 .1zM127.8 122.1l-.6 1.1-.3 .1zM127.8 122.1l-.6 1.1z"/>
<path d="M127.8 122.1l-.4 1zM127.8 122.1l-.2 .8zM127.8 122.1l-.1 .5zM127.8 122.1v.3zM264.1 136.9l.2 .5zM264 136.7l.3 .7zM263.9 136.4l.4 1zM263.6 136.3l.7 1.1zM263.3 136.2l1 1.2zM263.1 136.1l.2 .1 1 1.2zM262.8 136.1h.3l1.2 1.3zM262.6 136.2l.2-.1 1.5 1.3z"/>
<path d="M262.3 136.4l.3-.2 1.7 1.2zM262.1 136.5l.2-.1 2 1zM262.1 136.5l2.2 .9-2.4-.7zM261.9 136.7l2.4 .7-2.5-.4zM261.8 137.8l2.5-.4-2.4 .6zM261.9 138l2.4-.6-2.2 .8zM262.1 138.2l2.2-.8-2 1zM262.3 138.4l2-1-1.7 1.2zM262.6 138.6l1.7-1.2-1.5 1.2zM262.8 138.6l1.5-1.2-1.2 1.2zM264.3 137.4l-1 1.2h-.2zM264.3 137.4l-1 1.2z"/>
<path d="M264.3 137.4l-.7 1.1zM264.3 137.4l-.4 .9zM264.3 137.4l-.3 .7zM264.3 137.4l-.2 .5zM264.3 137.4l-.1 .3zM282.7 120.6l.1 .5zM282.5 120.3l.3 .8zM282.4 120.1l.4 1zM282.1 120l.7 1.1zM281.9 119.9l.9 1.2zM281.6 119.8l.3 .1 .9 1.2zM281.3 119.8h.3l1.2 1.3z"/>
<path d="M281.1 119.9l.2-.1 1.5 1.3zM280.9 120.1l.2-.2 1.7 1.2zM280.7 120.2l.2-.1 1.9 1zM280.7 120.2l2.1 .9-2.3-.7zM280.5 120.4l2.3 .7-2.4-.4zM280.4 121.5l2.4-.4-2.3 .6zM280.5 121.7l2.3-.6-2.1 .8zM280.7 121.9l2.1-.8-1.9 1zM280.9 122.1l1.9-1-1.7 1.1zM281.1 122.2l1.7-1.1-1.5 1.2zM281.3 122.3l1.5-1.2-1.2 1.2zM282.8 121.1l-.9 1.2h-.3z"/>
<path d="M282.8 121.1l-.9 1.2zM282.8 121.1l-.7 1.1zM282.8 121.1l-.4 .9zM282.8 121.1l-.3 .7zM282.8 121.1l-.1 .5zM282.8 121.1v.2zM293.8 133.6l.2 .5zM293.7 133.4l.3 .7zM293.5 133.2l.5 .9zM293.3 133l.7 1.1zM293 132.9l1 1.2zM292.8 132.9h.2l1 1.2z"/>
<path d="M292.5 132.9h.3l1.2 1.2zM292.3 133l.2-.1 1.5 1.2zM292 133.1l.3-.1 1.7 1.1zM291.8 133.3l.2-.2 2 1zM291.8 133.3l2.2 .8-2.4-.6zM291.6 133.5l2.4 .6-2.5-.4zM291.5 134.5l2.5-.4-2.4 .7zM291.6 134.8l2.4-.7-2.2 .9zM291.8 135l2.2-.9-2 1.1zM292 135.2l2-1.1-1.7 1.2zM292.3 135.3l1.7-1.2-1.5 1.3zM292.5 135.4l1.5-1.3-1.2 1.3z"/>
<path d="M294 134.1l-1 1.2-.2 .1zM294 134.1l-.7 1.2h-.3zM294 134.1l-.7 1.2zM294 134.1l-.5 1zM294 134.1l-.3 .8zM294 134.1l-.2 .6zM294 134.1l-.1 .3zM46.3 152.5l.5 .3zM46.4 152.5l.4 .3zM46.4 152.6l.4 .2zM46.5 152.6l.3 .2zM46.9 152.6l-.1 .2z"/>
<path d="M46.8 152.6v.2zM46.7 152.6l.1 .2zM46.6 152.6l.2 .2zM48.2 150v.5zM48 149.8l.2 .7zM47.8 149.6l.4 .9zM47.6 149.5l.6 1zM47.3 149.4l.9 1.1zM47.1 149.3l.2 .1 .9 1.1zM46.8 149.4l.3-.1 1.1 1.2zM46.6 149.4h.2l1.4 1.1zM46.3 149.5l.3-.1 1.6 1.1z"/>
<path d="M46.1 149.7l.2-.2 1.9 1zM45.9 149.9l.2-.2 2.1 .8zM45.9 149.9l2.3 .6-2.4-.3zM45.8 151l2.4-.5-2.3 .7zM45.9 151.2l2.3-.7-2.1 .9zM46.1 151.4l2.1-.9-1.9 1.1zM46.3 151.6l1.9-1.1-1.6 1.2zM46.6 151.7l1.6-1.2-1.4 1.3zM46.8 151.8l1.4-1.3-1.1 1.3zM48.2 150.5l-.9 1.3h-.2zM48.2 150.5l-.9 1.3zM48.2 150.5l-.6 1.1z"/>
<path d="M48.2 150.5l-.4 1zM48.2 150.5l-.2 .8zM48.2 150.5v.6zM48.2 150.5v.3zM48.1 161.4l.1 .6zM48 161.2l.2 .8zM47.8 161l.4 1zM47.6 160.8l.6 1.2zM47.3 160.7l.3 .1 .6 1.2zM47 160.7h.3l.9 1.3zM46.8 160.7h.2l1.2 1.3zM46.5 160.8l.3-.1 1.4 1.3z"/>
<path d="M46.3 160.9l.2-.1 1.7 1.2zM46 161.1l.3-.2 1.9 1.1zM46 161.1l2.2 .9-2.3-.7zM45.9 161.3l2.3 .7-2.4-.5zM45.8 162.3l2.4-.3-2.3 .6zM45.9 162.6l2.3-.6-2.2 .8zM46 162.8l2.2-.8-1.9 1zM46.3 163l1.9-1-1.7 1.1zM46.5 163.1l1.7-1.1-1.4 1.2zM46.8 163.2l1.4-1.2-1.2 1.2zM48.2 162l-.9 1.2h-.3zM48.2 162l-.6 1.1-.3 .1z"/>
<path d="M48.2 162l-.6 1.1zM48.2 162l-.4 .9zM48.2 162l-.2 .7zM48.2 162l-.1 .5zM48.2 162v.2zM93.9 254l.1 .6zM93.8 253.8l.2 .8zM93.5 253.6l.5 1zM93.3 253.4l.7 1.2zM93.1 253.4l.9 1.2zM92.8 253.3l1.2 1.3zM92.5 253.3h.3l1.2 1.3z"/>
<path d="M92.3 253.4l.2-.1 1.5 1.3zM92.1 253.5l.2-.1 1.7 1.2zM91.9 253.7l.2-.2 1.9 1.1zM91.9 253.7l2.1 .9-2.3-.7zM91.7 253.9l2.3 .7-2.4-.4zM91.6 254.9l2.4-.3-2.3 .6zM91.7 255.2l2.3-.6-2.1 .8zM91.9 255.4l2.1-.8-1.9 1zM92.1 255.6l1.9-1-1.7 1.1zM92.3 255.7l1.7-1.1-1.5 1.2zM92.5 255.8l1.5-1.2-1.2 1.2zM94 254.6l-.9 1.2h-.3z"/>
<path d="M94 254.6l-.9 1.2zM94 254.6l-.7 1.1zM94 254.6l-.5 .9zM94 254.6l-.2 .7zM94 254.6l-.1 .5zM94 254.6v.2zM133.4 273l.1 .5zM133.3 272.8l.2 .7zM133 272.5l.5 1zM132.9 272.4l.6 1.1zM132.6 272.3l.9 1.2zM132.3 272.3h.3l.9 1.2z"/>
<path d="M132.1 272.3h.2l1.2 1.2zM131.8 272.4l.3-.1 1.4 1.2zM131.6 272.5l.2-.1 1.7 1.1zM131.3 272.7l.3-.2 1.9 1zM131.3 272.7l2.2 .8-2.3-.6zM131.2 272.9l2.3 .6-2.4-.4zM131.1 273.9l2.4-.4-2.3 .7zM131.2 274.2l2.3-.7-2.2 .9zM131.3 274.4l2.2-.9-1.9 1zM131.6 274.5l1.9-1-1.7 1.2zM131.8 274.7l1.7-1.2-1.4 1.2zM132.1 274.7l1.4-1.2-1.2 1.2z"/>
<path d="M133.5 273.5l-.9 1.2h-.3zM133.5 273.5l-.6 1.1-.3 .1zM133.5 273.5l-.6 1.1zM133.5 273.5l-.5 .9zM133.5 273.5l-.2 .8zM133.5 273.5l-.1 .5zM133.5 273.5v.3z"/>
</g>
<g fill="none" stroke="#000" stroke-width=".71">
<path d="M10.1 9.9h400v277.1h-400zM70.1 6.5v3.4M140.1 6.5v3.4M207.2 5h5.8l-2.9 4.9zM210.1 0v9.9M280.1 6.5v3.4M350.1 6.5v3.4M6.7 74.2h3.4M410.1 74.2h3.5M.1 148.5h10M5.1 145.6l5 2.9-5 2.9zM410.1 148.5h10"/>
<path d="M410.1 148.5l5-2.9v5.8zM6.7 222.7h3.4M410.1 222.7h3.5M70.1 287v3.4M140.1 287v3.4M210.1 287v10M210.1 287l2.9 5h-5.8zM280.1 287v3.4M350.1 287v3.4"/>
</g>
<path d="M77.5 80.9h2.5M125.3 121.9h2.5M261.8 137.2h2.5M280.3 120.9h2.5M280.3 121.3h2.5M291.5 133.9h2.5M45.8 150.3h2.4M45.8 162.2h2.4M91.5 254.4h2.5M91.5 254.7h2.5M131 273.3h2.5M131 273.7h2.5" fill="none" stroke="#000" stroke-width=".38"/>
<path d="M45.6 77h2.5M45.6 77.4h2.5M77.5 80.5h2.5M315.6 101.9h2.4M315.6 102.3h2.4M125.3 122.3h2.5M261.8 137.6h2.5M291.5 134.3h2.5M45.8 150.7h2.4M45.8 161.8h2.4" fill="none" stroke="#000" stroke-width=".42"/>
<g font-size="8.2">
<text x="92.7" y="32.7">CONJUNTO SOLDADO</text>
<text x="264.1" y="57.2">CONJUNTO SOLDADO</text>
<text x="64.6" y="167.2">CONJUNTO SOLDADO</text>
</g>
<g font-size="6.3">
<text x="152.3" y="116">CA-SMT-01-SOPACA04</text>
<text x="167.4" y="123.6">SCALE 1 : 3</text>
<text x="324" y="158.7">CA-SMT-01-SBRA03</text>
<text x="335.2" y="166.3">SCALE 1 : 3</text>
<text x="133" y="250.3">CA-SMT-01-SSRBRA03</text>
<text x="147.9" y="257.9">SCALE 1 : 4</text>
</g>
<g font-size="5.5">
<text x="109.1" y="40.1">1 UNIDAD SOLDADA</text>
<text x="280.6" y="64.6">1 UNIDAD SOLDADA</text>
<text x="81.1" y="174.6">1 UNIDAD SOLDADA</text>
</g>
<g font-size="4.7">
<text x="304.6" y="263.9">Planos Ensamblaje</text>
<text x="304.6" y="269.3">Cambio Automático</text>
</g>
<g font-size="4.2">
<text x="34" y="9.6">6</text>
<text x="104" y="9.6">5</text>
<text x="174" y="9.6">4</text>
<text x="244" y="9.6">3</text>
<text x="314" y="9.6">2</text>
<text x="384" y="9.6">1</text>
<text x="6.8" y="38.7">D</text>
<text x="410.6" y="38.7">D</text>
<text x="174.4" y="57.1">PARTS LIST</text>
<text x="95.7" y="60.8">2</text>
<text x="127.3" y="62.8">ITEM</text>
<text x="139.1" y="62.8">QTY</text>
<text x="157.4" y="62.8">PART NUMBER</text>
<text x="206.2" y="62.8">DESCRIPTION</text>
<text x="20.8" y="70.7">1</text>
<text x="131" y="68.6">1</text>
<text x="141.8" y="68.7">2</text>
<text x="148.9" y="68.7">CA-SMT-01-CARTSOP04</text>
<text x="195.1" y="68.7">Cartela lateral de</text>
<text x="195.1" y="74.5">sujeción, espesor 3 mm</text>
<text x="131" y="80.3">2</text>
<text x="141.8" y="80.2">1</text>
<text x="148.9" y="80.3">CA-SMT-01-SOPCA04</text>
<text x="195.1" y="80.4">Chapa sujección brazo,</text>
<text x="195.1" y="86.2">espesor 3 mm</text>
<text x="305" y="85.1">1</text>
<text x="268.5" y="102">4</text>
<text x="7" y="112.9">C</text>
<text x="410.8" y="112.9">C</text>
<text x="247.8" y="121.4">3</text>
<text x="146.4" y="129.3">1</text>
<text x="26.6" y="135.4">4</text>
<text x="309.2" y="147.8">2</text>
<text x="17.7" y="171.1">3</text>
<text x="310.2" y="181.7">PARTS LIST</text>
<text x="7" y="187.1">B</text>
<text x="152" y="187.2">PARTS LIST</text>
<text x="245.9" y="187.5">ITEM</text>
<text x="257.3" y="187.5">QTY</text>
<text x="274.4" y="187.5">PART NUMBER</text>
<text x="340.6" y="187.5">DESCRIPTION</text>
<text x="410.8" y="187.1">B</text>
<text x="102.3" y="193">ITEM</text>
<text x="113.7" y="193.1">QTY</text>
<text x="131.1" y="193">PART NUMBER</text>
<text x="182.7" y="193.1">DESCRIPTION</text>
<text x="249.6" y="193.3">1</text>
<text x="260.1" y="193.3">1</text>
<text x="266.9" y="193.3">CA-SMT-01-BRA03</text>
<text x="311.1" y="193.3">Tubo del brazo 50 x 50 x2</text>
<text x="105.9" y="198.8">1</text>
<text x="116.4" y="198.8">1</text>
<text x="123.3" y="198.9">CA-SMT-01-SRBRA03</text>
<text x="168" y="198.9">Tubo soldado 50x40x2</text>
<text x="249.6" y="199.1">2</text>
<text x="260.1" y="199.1">1</text>
<text x="266.9" y="199.1">CA-SMT-01-PREM01</text>
<text x="311.1" y="199.2">Chapa protectora inferior, espesor 2 mm</text>
<text x="105.9" y="204.7">2</text>
<text x="116.4" y="204.6">1</text>
<text x="123.3" y="204.7">CA-SMT-01-TAPSRB02</text>
<text x="168" y="204.7">Tapa soporte brazo, espesor</text>
<text x="249.6" y="204.9">3</text>
<text x="260.1" y="204.9">1</text>
<text x="266.9" y="204.9">CA-SMT-01-REPO01</text>
<text x="311.1" y="205">Chapa soporte posicionador, espesor 2 mm</text>
<text x="168" y="210.5">2 mm</text>
<text x="249.6" y="210.7">4</text>
<text x="260.1" y="210.7">1</text>
<text x="266.9" y="210.7">CA-SMT-01-UNSBR01</text>
<text x="311.1" y="210.9">Chapa soporte de unión, espesor 3 mm.</text>
<text x="105.9" y="216.3">3</text>
<text x="116.4" y="216.3">1</text>
<text x="123.3" y="216.3">CA-SMT-01-CARTBR03</text>
<text x="168" y="216.3">Cartela con agujero</text>
<text x="105.9" y="227.9">4</text>
<text x="116.4" y="227.9">1</text>
<text x="123.3" y="227.9">CA-SMT-01-CASQ01</text>
<text x="168" y="222.1">posicionador, espesor 3 mm.</text>
<text x="168" y="227.9">Casquillo soporte de eje</text>
<text x="168" y="233.7">giratorio</text>
<text x="7" y="261.4">A</text>
<text x="410.8" y="261.4">A</text>
<text x="67.5" y="270">1</text>
<text x="153.8" y="270.9">2</text>
<text x="34" y="290.4">6</text>
<text x="104" y="290.4">5</text>
<text x="174" y="290.4">4</text>
<text x="244" y="290.4">3</text>
<text x="314" y="290.4">2</text>
<text x="384" y="290.4">1</text>
</g>
<text font-size="3.9" x="352.4" y="276.3">CA-SMT-01-04-ENS01</text>
<g font-size="2.4">
<text x="271.2" y="259.7">SCALE:</text>
<text x="350.6" y="260.8">DRAWN: Raúl Rodríguez G.</text>
<text x="391.2" y="260.6">07/02/2014</text>
<text x="350.6" y="266.9">CHECKED: Carlos Ruiz Madrigal</text>
<text x="391.2" y="266.7">07/02/2014</text>
<text x="350.6" y="271.4">DWG NO:</text>
<text x="351.6" y="279.3">REV</text>
<text x="372" y="279.4">SIZE</text>
<text x="391" y="279.6">SHEET</text>
<text x="377.9" y="283.8">A3</text>
<text x="398.3" y="283.8">2 /2</text>
</g>
</svg>
